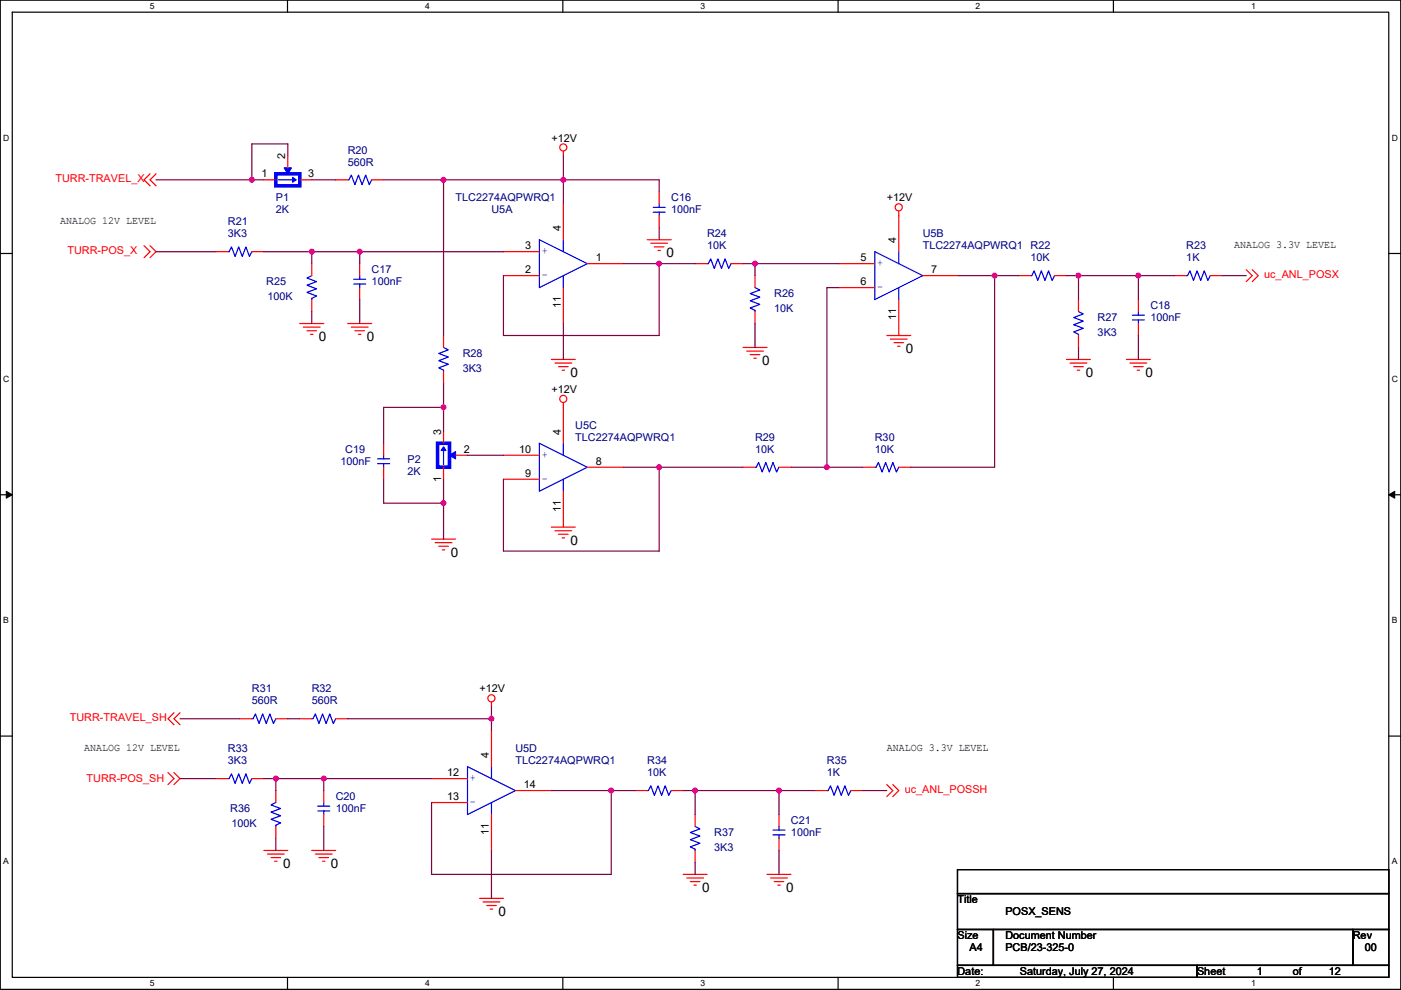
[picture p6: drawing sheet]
<svg xmlns="http://www.w3.org/2000/svg" width="297mm" height="210mm" viewBox="0 0 297 210" stroke-linecap="round" stroke-linejoin="round" font-family="sans-serif">
<path d="M.1 0h296.9v209.8h-296.9zM2.6 2.6h291.8v204.7h-291.8z" fill="none" stroke="#000" stroke-width=".25"/>
<g fill="#fff">
<path d="M31.8 .3h1v2h-1z"/>
<path d="M31.8 207.6h1v2h-1z"/>
</g>
<path d="M61 0v2.6M61 207.3v2.5" fill="none" stroke="#000" stroke-width=".25"/>
<g fill="#fff">
<path d="M90.1 .3h1v2h-1z"/>
<path d="M90.1 207.6h1v2h-1z"/>
</g>
<path d="M119.3 0v2.6M119.3 207.3v2.5" fill="none" stroke="#000" stroke-width=".25"/>
<g fill="#fff">
<path d="M148.5 .3h1v2h-1z"/>
<path d="M148.5 207.6h1v2h-1z"/>
</g>
<path d="M177.7 0v2.6M177.7 207.3v2.5" fill="none" stroke="#000" stroke-width=".25"/>
<g fill="#fff">
<path d="M206.9 .3h1v2h-1z"/>
<path d="M206.9 207.6h1v2h-1z"/>
</g>
<path d="M236.1 0v2.6M236.1 207.3v2.5" fill="none" stroke="#000" stroke-width=".25"/>
<g fill="#fff">
<path d="M265.2 .3h1v2h-1z"/>
<path d="M265.2 207.6h1v2h-1z"/>
<path d="M.7 28.2h1.3v2h-1.3z"/>
<path d="M295.1 28.2h1.3v2h-1.3z"/>
<path d="M.7 79.4h1.3v2h-1.3z"/>
<path d="M295.1 79.4h1.3v2h-1.3z"/>
</g>
<path d="M.1 53.8h2.5M294.4 53.8h2.6" fill="none" stroke="#000" stroke-width=".25"/>
<g fill="#fff">
<path d="M.7 130.5h1.2v2.1h-1.2z"/>
<path d="M295.1 130.5h1.2v2.1h-1.2z"/>
</g>
<path d="M.1 104.9h2.5M294.4 104.9h2.6" fill="none" stroke="#000" stroke-width=".25"/>
<path d="M1.3 104.2l1.3 .7-1.3 .8zM294.4 104.9l1.3-.7v1.5z" fill="#000" stroke="#000" stroke-width=".21"/>
<g fill="#fff">
<path d="M.7 181.7h1.2v2h-1.2z"/>
<path d="M295.1 181.7h1.2v2h-1.2z"/>
</g>
<path d="M.1 156.1h2.5M294.4 156.1h2.6M203 184.4h91.4v5.1h-91.4zM203 189.5h91.4v7.6h-91.4zM203 197.1h7.6v7.7h-7.6zM210.6 197.1h76.2v7.7h-76.2zM286.8 197.1h7.6v7.7h-7.6zM203 204.8h50.8v2.5h-50.8zM253.8 204.8h40.6v2.5h-40.6z" fill="none" stroke="#000" stroke-width=".25"/>
<g fill="none" stroke="#f00" stroke-width=".25">
<path d="M31.8 36.9l-1.3 1.2 1.3 1.3M33.1 36.9l-1.3 1.2 1.3 1.3M55.9 38.1h2.6M61 33.1v2.5M63.6 38.1h2.5M71.2 38.1h2.5M78.8 38.1h2.5M119.4 32v1.1M30.5 52.1l1.3 1.3-1.3 1.3M31.8 52.1l1.3 1.3-1.3 1.3M45.8 53.4h2.5M53.4 53.4h2.5"/>
<path d="M66.1 55.9v2.6M76.3 55.9v2.6M106.7 53.4h7.7M106.7 58.5h7.7M119.4 43.2v7.6M124.5 55.9h7.6M137.2 50.8h5.1M138 51.6h3.5M138.7 52.4h2.1M139.5 53.1h.5M139.8 40.7v2.5M139.8 45.8v2.5"/>
<path d="M147.4 55.9h2.5M155 55.9h2.5M160.1 58.5v2.5M177.9 55.9h7.6M190.6 44.7v8.7M195.6 58.5h7.7M216 58.5h2.5M223.6 58.5h2.5M249 58.5h2.5M256.6 58.5h2.5M264.2 57.2l1.3 1.3-1.3 1.2M265.5 57.2l1.3 1.3-1.3 1.2"/>
<path d="M63.6 68.6h5M64.3 69.4h3.6M65.1 70.1h2M65.8 70.9h.6M66.1 63.5v2.6M73.7 68.6h5.1M74.5 69.4h3.5M75.2 70.1h2.1M76 70.9h.5M76.3 61v2.5M94 71.2v2.5M94 78.8v2.5"/>
<path d="M116.9 76.2h5.1M117.7 77h3.5M118.4 77.8h2.1M119.2 78.5h.5M119.4 61v7.6M157.5 73.7h5.1M158.3 74.5h3.6M159.1 75.2h2M159.8 76h.5M160.1 66.1v2.5M177.9 61h7.6M188 71.2h5.1"/>
<path d="M188.8 71.9h3.5M189.5 72.7h2.1M190.3 73.4h.5M190.6 63.5v7.7M226.1 76.2h5.1M226.9 77h3.5M227.6 77.8h2.1M228.4 78.5h.5M228.7 63.5v2.6M228.7 71.2v2.5M238.8 76.2h5.1M239.6 77h3.5"/>
<path d="M240.3 77.8h2.1M241.1 78.5h.5M241.4 63.5v2.6M241.4 68.6v2.6M81.3 94v2.6M81.3 99.1v2.5M94 99.1v2.5M94 91.5v2.5M96.6 96.6h2.5M106.7 96.6h7.7M119.4 85.4v8.6M124.5 99.1h7.6"/>
<path d="M157.5 99.1h2.6M165.2 99.1h2.5M182.9 99.1h2.6M190.6 99.1h2.5M91.5 114.3h5.1M92.3 115.1h3.5M93 115.9h2.1M93.8 116.6h.5M106.7 101.6h7.7M116.9 111.8h5.1M117.7 112.6h3.5M118.4 113.3h2.1"/>
<path d="M119.2 114.1h.5M119.4 104.2v7.6M36.9 151.2l-1.3 1.2 1.3 1.3M38.2 151.2l-1.3 1.2 1.3 1.3M50.9 152.4h2.5M58.5 152.4h2.5M63.6 152.4h2.5M71.2 152.4h2.5M104.2 148.9v1M104.2 155v7.6M35.6 163.9l1.3 1.2-1.3 1.3M36.9 163.9l1.3 1.2-1.3 1.3"/>
<path d="M45.8 165.1h2.5M53.4 165.1h2.5M58.5 167.7v2.5M58.5 175.3v2.5M68.6 167.7v2.5M68.6 172.8v2.5M91.5 165.1h7.6M91.5 170.2h7.6M104.2 172.8v7.6M109.3 167.7h7.6M134.7 167.7h2.5M142.3 167.7h2.5"/>
<path d="M147.4 172.8v2.5M165.2 172.8v2.5M165.2 177.8v2.6M172.8 167.7h2.5M180.4 167.7h2.5M188 166.4l1.3 1.3-1.3 1.3M189.3 166.4l1.3 1.3-1.3 1.3M55.9 180.4h5.1M56.7 181.1h3.6M57.5 181.9h2M58.2 182.7h.5M66.1 180.4h5.1"/>
<path d="M66.9 181.1h3.5M67.6 181.9h2.1M68.4 182.7h.5M101.7 190.5h5M102.4 191.3h3.6M103.2 192.1h2M103.9 192.8h.6M144.8 185.5h5.1M145.6 186.2h3.6M146.4 187h2M147.1 187.7h.5M147.4 180.4v2.5"/>
<path d="M162.6 185.5h5.1M163.4 186.2h3.5M164.1 187h2.1M164.9 187.7h.5"/>
<circle cx="119.4" cy="31.3" r=".76"/>
<circle cx="190.5" cy="44" r=".76"/>
<circle cx="119.4" cy="84.6" r=".76"/>
<circle cx="104.2" cy="148.1" r=".76"/>
</g>
<g fill="none" stroke="#00f" stroke-width=".25">
<path d="M59 38.1h3.3M73.7 38.1h.3l.5-1 .7 2.1 .8-2.1 .8 2.1 .7-2.1 .8 2.1 .5-1.1M48.3 53.4h.3l.5-1 .7 2 .8-2 .8 2 .7-2 .8 2 .5-1M66.1 58.5l-1 .5 2 .7-2 .8 2 .8-2 .7 2 .8-1 .5v.2M75 59.2h2.5M76.3 58.5v.7M114.4 50.8l10.1 5.1-10.1 5.1zM119.4 50.8v2.6M119.4 58.5v2.5M138.5 44h2.5M138.5 45h2.5M139.8 45v.8"/>
<path d="M139.8 43.2v.8M149.9 55.9h.3l.5-1 .7 2 .8-2 .8 2 .7-2 .8 2 .5-1M185.5 53.4l10.1 5.1-10.1 5zM190.6 53.4v2.5M218.5 58.5h.3l.5-1.1 .7 2.1 .8-2.1 .7 2.1 .8-2.1 .8 2.1 .5-1M251.5 58.5h.3l.5-1.1 .7 2.1 .8-2.1 .8 2.1 .7-2.1 .8 2.1 .5-1M75 60.2h2.5M76.3 60.2v.8M94 73.7l1.1 .5-2.1 .8 2.1 .7-2.1 .8 2.1 .8-2.1 .7 1 .5v.3M160.1 61l1 .5-2 .8 2 .7-2 .8 2 .8-2 .7 1 .5v.3M190.6 61v2.5M228.7 66.1l1 .5-2.1 .8 2.1 .7-2.1 .8 2.1 .7-2.1 .8 1.1 .5v.3"/>
<path d="M240.1 66.8h2.5M240.1 67.9h2.5M241.4 67.9v.7M241.4 66.1v.7M80.1 97.3h2.5M80.1 98.3h2.5M81.3 98.3v.8M81.3 96.6v.7M94 95.3v3.3M114.4 94l10.1 5.1-10.1 5.1zM119.4 94v2.6M160.1 99.1h.2l.5-1 .8 2 .8-2 .7 2 .8-2 .8 2 .5-1"/>
<path d="M185.5 99.1h.2l.5-1 .8 2 .8-2 .7 2 .8-2 .8 2 .5-1M119.4 101.6v2.6M53.4 152.4h.3l.5-1 .7 2.1 .8-2.1 .7 2.1 .8-2.1 .8 2.1 .5-1.1M66.1 152.4h.3l.5-1 .7 2.1 .8-2.1 .7 2.1 .8-2.1 .8 2.1 .5-1.1M48.3 165.1h.3l.5-1 .7 2.1 .8-2.1 .8 2.1 .7-2.1 .8 2.1 .5-1.1M58.5 170.2l-1 .5 2 .8-2 .8 2 .7-2 .8 2 .7-1 .5v.3M67.4 171h2.5M67.4 172h2.5M68.6 172v.8M68.6 170.2v.8M99.1 162.6l10.2 5.1-10.2 5.1zM104.2 162.6v2.5"/>
<path d="M104.2 170.2v2.6M137.2 167.7h.3l.5-1 .7 2 .8-2 .8 2 .7-2 .8 2 .5-1M147.4 175.3l1 .5-2 .8 2 .7-2 .8 2 .8-2 .7 1 .5v.3M163.9 176.1h2.5M163.9 177.1h2.5M165.2 177.1v.7M165.2 175.3v.8M175.3 167.7h.3l.5-1 .7 2 .8-2 .8 2 .7-2 .8 2 .5-1"/>
</g>
<path d="M58.5 36.9h5.1v2.5h-5.1zM92.8 94h2.5v5.1h-2.5z" fill="none" stroke="#00f" stroke-width=".76"/>
<g fill="#00f" stroke="#00f" stroke-width=".25">
<path d="M95.3 96.6l1.3-.8v1.5z" fill-rule="evenodd"/>
<path d="M94 94.8l.5 .7h-1z" fill-rule="evenodd"/>
<path d="M60.3 35.6h1.5l-.8 1.3z" fill-rule="evenodd"/>
<path d="M62 37.6l.8 .5-.8 .6z" fill-rule="evenodd"/>
</g>
<g fill="none" stroke="#800040" stroke-width=".25">
<path d="M33.1 38.1h20.3M61 33.1v-2.6h-7.6v7.6h2.5M66.1 38.1h5.1M81.3 38.1h12.7M94 38.1v33.1M94 38.1h25.4M119.4 33.1v5M119.4 38.1v5.1M119.4 38.1h20.4v2.6M33.1 53.4h12.7M55.9 53.4h10.2M66.1 53.4v2.5"/>
<path d="M66.1 53.4h10.2M76.3 53.4v2.5M76.3 53.4h30.4M132.1 55.9h7.7v15.3h-33.1v-12.7M139.8 48.3v2.5M139.8 55.9h7.6M157.5 55.9h2.6v2.6M160.1 55.9h17.8M203.3 58.5h7.6M210.9 58.5v40.6h-17.8M210.9 58.5h5.1M226.1 58.5h2.6v5"/>
<path d="M228.7 58.5h12.7M241.4 58.5v5M241.4 58.5h7.6M259.1 58.5h5.1M66.1 66.1v2.5M76.3 63.5v5.1M119.4 68.6v7.6M160.1 68.6v5.1M177.9 61h-2.6v38.1M228.7 73.7v2.5M241.4 71.2v5M94 86.4h-12.7v7.6"/>
<path d="M94 86.4v5.1M94 81.3v5.1M99.1 96.6h7.6M132.1 99.1h7.7v17.8h-33.1v-15.3M139.8 99.1h17.7M167.7 99.1h7.6M175.3 99.1h7.6M81.3 101.6v5.1h12.7M94 106.7v7.6M94 101.6v5.1M38.2 152.4h12.7M61 152.4h2.6"/>
<path d="M73.7 152.4h30.5M104.2 149.9v2.5M104.2 152.4v2.6M38.2 165.1h7.6M55.9 165.1h2.6M58.5 165.1v2.6M58.5 177.8v2.6M58.5 165.1h10.1M68.6 165.1h22.9M68.6 165.1v2.6M68.6 175.3v5.1M116.9 167.7h12.7v17.8h-38.1v-15.3"/>
<path d="M129.6 167.7h5.1M144.8 167.7h2.6M165.2 167.7h-17.8v5.1M165.2 167.7v5.1M165.2 167.7h7.6M182.9 167.7h5.1M104.2 180.4v10.1M147.4 182.9v2.6M165.2 180.4v5.1"/>
</g>
<g fill="#f0f" stroke="#f0f" stroke-width=".25">
<circle cx="94" cy="38.1" r=".5"/>
<circle cx="139.7" cy="55.9" r=".5"/>
<circle cx="160.1" cy="55.9" r=".5"/>
<circle cx="175.3" cy="99.1" r=".5"/>
<circle cx="139.7" cy="99.1" r=".5"/>
<circle cx="210.9" cy="58.4" r=".5"/>
<circle cx="53.4" cy="38.1" r=".5"/>
<circle cx="94" cy="86.4" r=".5"/>
<circle cx="94" cy="106.7" r=".5"/>
<circle cx="228.6" cy="58.4" r=".5"/>
<circle cx="241.3" cy="58.4" r=".5"/>
<circle cx="129.6" cy="167.7" r=".5"/>
<circle cx="68.6" cy="165.1" r=".5"/>
<circle cx="119.4" cy="38.1" r=".5"/>
<circle cx="147.4" cy="167.7" r=".5"/>
<circle cx="165.1" cy="167.7" r=".5"/>
<circle cx="104.2" cy="152.4" r=".5"/>
<circle cx="76.2" cy="53.4" r=".5"/>
<circle cx="66.1" cy="53.4" r=".5"/>
<circle cx="58.5" cy="165.1" r=".5"/>
</g>
<g font-size="2.8">
<text x="141.3" y="54.6">0</text>
<text x="67.6" y="72.4">0</text>
<text x="77.8" y="72.4">0</text>
<text x="161.6" y="77.5">0</text>
<text x="192.1" y="74.9">0</text>
<text x="121" y="80">0</text>
<text x="230.2" y="80">0</text>
<text x="242.9" y="80">0</text>
<text x="95.6" y="118.1">0</text>
<text x="121" y="115.6">0</text>
<text x="60" y="184.1">0</text>
<text x="70.2" y="184.1">0</text>
<text x="148.9" y="189.2">0</text>
<text x="166.7" y="189.2">0</text>
<text x="105.7" y="194.3">0</text>
</g>
<g font-size="2.3">
<text x="60.5" y="33.8" transform="rotate(-90 60.5 33.8)">2</text>
<text x="116.9" y="30">+12V</text>
<text x="55.4" y="37.6">1</text>
<text x="65.3" y="37.6">3</text>
<text x="12.8" y="47.6">ANALOG 12V LEVEL</text>
<text x="188" y="42.7">+12V</text>
<text x="111.3" y="52.9">3</text>
<text x="118.9" y="49.1" transform="rotate(-90 118.9 49.1)">4</text>
<text x="190" y="51.6" transform="rotate(-90 190 51.6)">4</text>
<text x="261.7" y="52.7">ANALOG 3.3V LEVEL</text>
<text x="111.3" y="57.9">2</text>
<text x="126.3" y="55.4">1</text>
<text x="182.4" y="55.4">5</text>
<text x="197.4" y="57.9">7</text>
<text x="118.9" y="65.4" transform="rotate(-90 118.9 65.4)">11</text>
<text x="182.4" y="60.5">6</text>
<text x="190" y="67.9" transform="rotate(-90 190 67.9)">11</text>
<text x="116.9" y="83.4">+12V</text>
<text x="93.5" y="92.2" transform="rotate(-90 93.5 92.2)">3</text>
<text x="118.9" y="92.2" transform="rotate(-90 118.9 92.2)">4</text>
<text x="98.4" y="96">2</text>
<text x="110" y="96">10</text>
<text x="111.3" y="101.1">9</text>
<text x="126.3" y="98.6">8</text>
<text x="93.5" y="102.2" transform="rotate(-90 93.5 102.2)">1</text>
<text x="118.9" y="108.5" transform="rotate(-90 118.9 108.5)">11</text>
<text x="101.7" y="146.9">+12V</text>
<text x="17.8" y="159.3">ANALOG 12V LEVEL</text>
<text x="103.7" y="160.8" transform="rotate(-90 103.7 160.8)">4</text>
<text x="188" y="159.3">ANALOG 3.3V LEVEL</text>
<text x="94.8" y="164.6">12</text>
<text x="111.1" y="167.2">14</text>
<text x="94.8" y="169.7">13</text>
<text x="103.7" y="177.1" transform="rotate(-90 103.7 177.1)">11</text>
<text x="203" y="191.6">Title</text>
<text x="213.2" y="194.1">POSX_SENS</text>
<text x="203" y="199.2">Size</text>
<text x="205.5" y="201.7">A4</text>
<text x="213.2" y="199.2">Document Number</text>
<text x="213.2" y="201.7">PCB/23-325-0</text>
<text x="286.8" y="199.2">Rev</text>
<text x="289.4" y="201.7">00</text>
<text x="203" y="206.8">Date:</text>
<text x="216.2" y="206.8">Saturday, July 27, 2024</text>
<text x="253.8" y="206.8">Sheet</text>
<text x="266.5" y="206.8">1</text>
<text x="274.1" y="206.8">of</text>
<text x="281.7" y="206.8">12</text>
</g>
<g font-size="2.3" fill="#000080">
<text x="73.7" y="32.6">R20</text>
<text x="73.7" y="35.1">560R</text>
<text x="48.3" y="47.8">R21</text>
<text x="58.5" y="42.7">P1</text>
<text x="58.5" y="45.3">2K</text>
<text x="96.6" y="42.7">TLC2274AQPWRQ1</text>
<text x="104.2" y="45.3">U5A</text>
<text x="142.3" y="42.7">C16</text>
<text x="142.3" y="45.3">100nF</text>
<text x="48.3" y="50.4">3K3</text>
<text x="149.9" y="50.4">R24</text>
<text x="149.9" y="52.9">10K</text>
<text x="195.6" y="50.4">U5B</text>
<text x="195.6" y="52.9">TLC2274AQPWRQ1</text>
<text x="218.5" y="52.9">R22</text>
<text x="251.5" y="52.9">R23</text>
<text x="78.8" y="58">C17</text>
<text x="218.5" y="55.4">10K</text>
<text x="251.5" y="55.4">1K</text>
<text x="56.4" y="60.5">R25</text>
<text x="56.7" y="63.6">100K</text>
<text x="78.8" y="60.5">100nF</text>
<text x="164.1" y="63.1">R26</text>
<text x="243.9" y="65.6">C18</text>
<text x="164.1" y="66.1">10K</text>
<text x="232.7" y="68.1">R27</text>
<text x="232.7" y="71.2">3K3</text>
<text x="243.9" y="68.1">100nF</text>
<text x="98.1" y="75.8">R28</text>
<text x="98.1" y="78.8">3K3</text>
<text x="122" y="91">U5C</text>
<text x="122" y="93.5">TLC2274AQPWRQ1</text>
<text x="160.1" y="93.5">R29</text>
<text x="185.5" y="93.5">R30</text>
<text x="72.2" y="98.6">100nF</text>
<text x="73.2" y="96.1">C19</text>
<text x="86.4" y="98.1">P2</text>
<text x="86.4" y="100.6">2K</text>
<text x="160.1" y="96.1">10K</text>
<text x="185.5" y="96.1">10K</text>
<text x="53.4" y="146.9">R31</text>
<text x="53.4" y="149.4">560R</text>
<text x="66.1" y="146.9">R32</text>
<text x="66.1" y="149.4">560R</text>
<text x="48.3" y="159.6">R33</text>
<text x="109.3" y="159.6">U5D</text>
<text x="48.3" y="162.1">3K3</text>
<text x="109.3" y="162.1">TLC2274AQPWRQ1</text>
<text x="137.2" y="162.1">R34</text>
<text x="137.2" y="164.7">10K</text>
<text x="175.3" y="162.1">R35</text>
<text x="175.3" y="164.7">1K</text>
<text x="48.8" y="172.3">R36</text>
<text x="71.2" y="169.7">C20</text>
<text x="71.2" y="172.3">100nF</text>
<text x="49.1" y="175.3">100K</text>
<text x="151.4" y="177.4">R37</text>
<text x="167.7" y="174.8">C21</text>
<text x="167.7" y="177.4">100nF</text>
<text x="151.4" y="180.4">3K3</text>
</g>
<g font-size="2.3" fill="#f00">
<text x="11.7" y="38.7">TURR-TRAVEL_X</text>
<text x="14.3" y="53.9">TURR-POS_X</text>
<text x="268" y="59">uc_ANL_POSX</text>
<text x="14.8" y="153">TURR-TRAVEL_SH</text>
<text x="18.3" y="165.9">TURR-POS_SH</text>
<text x="191.8" y="168.2">uc_ANL_POSSH</text>
</g>
<g font-size="2.3" fill="#00f">
<text x="114.9" y="53.9">+</text>
<text x="114.9" y="59">-</text>
<text x="186" y="56.5">+</text>
<text x="186" y="61.6">-</text>
<text x="114.9" y="97.1">+</text>
<text x="114.9" y="102.2">-</text>
<text x="99.6" y="165.7">+</text>
<text x="99.6" y="170.8">-</text>
</g>
<g font-size="1.8">
<text x="31.8" y="1.9">5</text>
<text x="90.1" y="1.9">4</text>
<text x="148.5" y="1.9">3</text>
<text x="206.9" y="1.9">2</text>
<text x="265.2" y="1.9">1</text>
<text x=".7" y="29.8">D</text>
<text x="295.1" y="29.8">D</text>
<text x=".7" y="81">C</text>
<text x="295.1" y="81">C</text>
<text x=".7" y="132.2">B</text>
<text x="295.1" y="132.2">B</text>
<text x=".7" y="183.3">A</text>
<text x="295.1" y="183.3">A</text>
<text x="31.8" y="209.2">5</text>
<text x="90.1" y="209.2">4</text>
<text x="148.5" y="209.2">3</text>
<text x="206.9" y="209.2">2</text>
<text x="265.2" y="209.2">1</text>
</g>
</svg>
